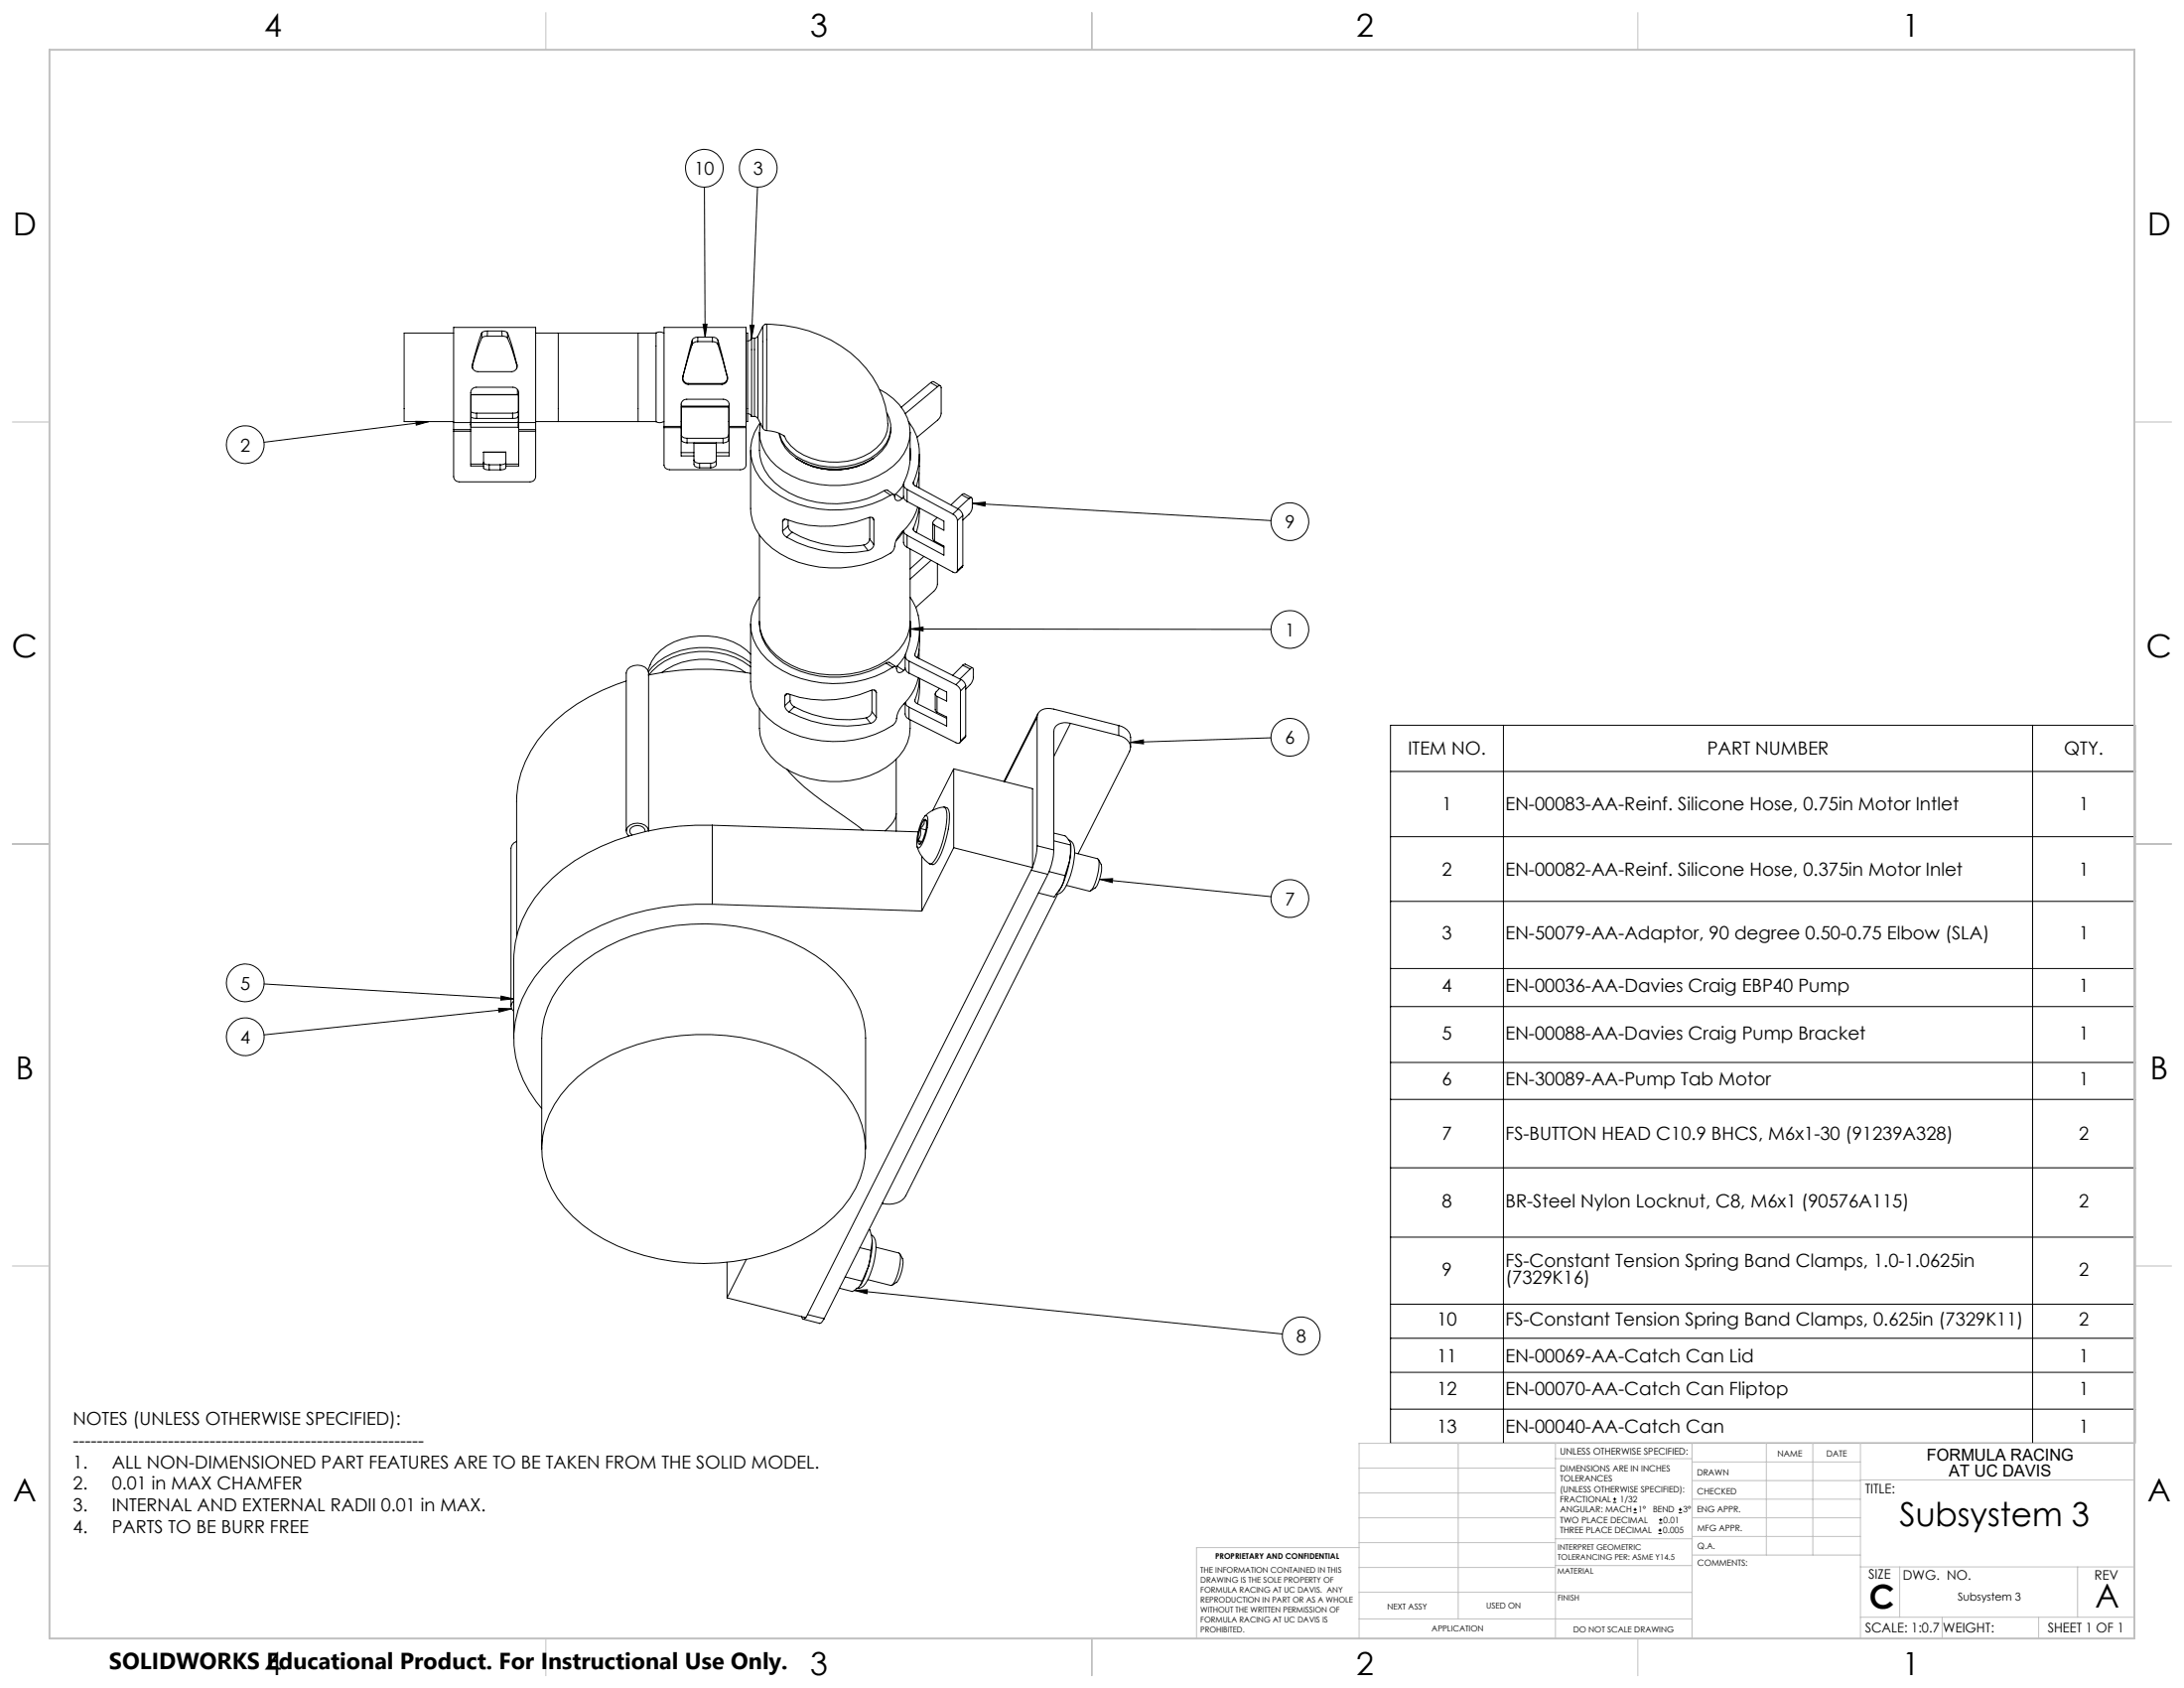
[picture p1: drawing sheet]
<svg xmlns="http://www.w3.org/2000/svg" width="559mm" height="432mm" viewBox="0 0 559 432" stroke-linecap="round" stroke-linejoin="round" font-family="sans-serif">
<g fill="none" stroke="#000" stroke-width=".25">
<path d="M180.2 47.9l.2 38.4M193.8 47.9l-1.5 38.6M116.1 85.2h-12.7v22.6h12.7M120.8 93.3a1.42 1.42 0 0 0 1.4 1.8h8.7a1.44 1.44 0 0 0 1.4-1.8M120.8 93.3l.1 .2M120.9 93.5l.1 .8M123.3 85.2l-2.5 8.1M123.3 86.5l-2.4 7M123.3 85.2v1.3M124.7 86a1.53 1.53 0 0 0-1.4 .5M124.7 86h3.7M124.7 84.7l-.9 .1-.5 .4"/>
<path d="M124.7 84.7v1.3M124.7 84.7h3.7M128.4 84.7l.9 .1 .6 .4M128.4 84.7v1.3M128.4 86a1.53 1.53 0 0 1 1.5 .5M129.9 85.2l.9 2.5 1.5 5.6M129.9 86.5l1.3 3.4 1 3.6M129.9 85.2v1.3M132.2 93.5v.8M132.3 93.3l-.1 .2M132.4 99.7v1.2M142.8 85.2v22.6"/>
<path d="M163.3 85.2v22.6M167.9 85.2a2.25 2.25 0 0 1 2 0M167.9 85.2v22.7M167.9 85.2h-30.8M174.7 96.5a1.44 1.44 0 0 0 1.4 1.8M174.7 96.3a1.45 1.45 0 0 0 1.4 1.8M174.7 96.3v.2M176.1 98.3h8.6M176.1 98.1v.2M176.1 98.1h8.6M177.1 88.1l-2.4 8.2M177.1 87l-2.4 9.5"/>
<path d="M177.1 87v1.1M178.5 87.4a1.52 1.52 0 0 0-1.4 .7M178.5 87.4h3.8M178.5 86.3a1.34 1.34 0 0 0-1.4 .7M178.5 86.3v1.1M178.5 86.3h3.7M179.9 82.9h1l-.5 3.4zM182.2 86.3a1.38 1.38 0 0 1 1.5 .7M182.2 86.3l.1 1.1M182.3 87.4a1.43 1.43 0 0 1 1.4 .7M183.7 87l2.4 9.5M183.7 88.1l2.4 8.2"/>
<path d="M183.7 87v1.1M184.7 98.1v.2M186.1 96.3a1.44 1.44 0 0 1-1.4 1.8M186.1 96.3v.2M186.1 96.5a1.46 1.46 0 0 1-1.4 1.8M190.9 85.2h.4v22.6h-.4M191.9 83.2h1l-.6 3.3zM192.3 86.5a1.09 1.09 0 0 1-1 .7M192.3 86.5v20M192.3 86.5h.7M193 86.5v20M193.9 86l-.5 .4-.4 .1"/>
<path d="M193.9 86v21.1M195.2 83.5l-1.3 2.5M195.8 82.9a34.9 34.9 0 0 1 23.9 9.2 24.3 24.3 0 0 1 7.5 16.5M225.2 99.7a13.1 13.1 0 0 1 7.7 10.9M238.1 97.9l.7-.3 1.8 1.1M238.1 97.9l-7.5 6.3M238.1 97.9l1.8 1M239.9 98.9a.48 .48 0 0 1 .6-.3 .48 .48 0 0 1 .3 .6v6.5a2.5 2.5 0 0 1-.9 1.8l-5.3 4.4M239.9 98.9l-8.3 6.9M106.4 107.8h3.3l-3.2 1zM109.7 107.8l-42.1 5.3M116.1 108.1v-24.4h21v24.4"/>
<path d="M116.1 108.1v1.8M116.1 110.3v11.6a1.39 1.39 0 0 0 1.4 1.4h18.1a1.39 1.39 0 0 0 1.5-1.4v-11.6M116.1 109.9v.4M116.1 109.9h4.3M116.1 108.1h4.3M116.1 110.3h4.3M120.4 108.5l.1 .3M120.4 108.1v-7.6a1.36 1.36 0 0 1 1.5-1.4h9.4a1.48 1.48 0 0 1 1.4 1.4v7.6M120.4 108.1v1.8M120.4 109.9v.4M120.4 107.8h.1M120.4 110.3v8.9h3.3"/>
<path d="M120.4 118.7h3.3M120.5 106.6a1.56 1.56 0 0 0 1.5 .4M120.5 105.2a1.56 1.56 0 0 0 1.5 .5M120.5 108.1v1.2h12.1v-1.2M120.5 106.6v1.5M120.5 101h12.1M120.5 108.1h12.1M122 107h9.2M122 105.7v1.3M122 105.7h9.2M123.7 118.4a1.35 1.35 0 0 0 1.5 .5M123.7 115.7h5.7"/>
<path d="M125.2 118.9v1.3M125.2 118.9h2.8M128 118.9v1.3M129.4 115.7l-5.7-.1v4.1a1.35 1.35 0 0 0 1.5 .5M129.4 115.7v4a1.35 1.35 0 0 1-1.4 .5M129.4 118.4a1.35 1.35 0 0 1-1.4 .5M129.4 118.7h3.3M131.2 105.7v1.3M132.6 106.6a1.56 1.56 0 0 1-1.4 .4M132.6 105.2a1.56 1.56 0 0 1-1.4 .5M132.6 106.6v1.5M132.6 101l-12.1-.1v5.7"/>
<path d="M132.6 107.8h.1M132.6 101v5.6M132.7 108.6l-.1 .2M132.7 108.1v1.8M132.7 109.9v.4M132.7 109.9h4.4M132.7 108.1h4.4M132.7 110.3h4.4M132.7 110.3v8.9h-3.3M137.1 108.1v1.8M137.1 109.9v.4M137.1 107.8l30.8 .1"/>
<path d="M169.9 107.8l-.4 .2a1.89 1.89 0 0 1-1.6-.1M169.9 109.1v-25.4h21v25.4M169.9 109.1v.3M169.9 109.4v9.6a1.35 1.35 0 0 0 1.5 1.2h18a1.34 1.34 0 0 0 1.5-1.2v-9.6M169.9 109.4h4.4M169.9 109.1h4.4M174.3 109.1v-5.7a1.38 1.38 0 0 1 1.4-1.3h9.4a1.42 1.42 0 0 1 1.4 1.3v5.7M174.3 109.1v.3M174.3 107.8h.1M174.3 109.4v7.2h3.3M174.3 115.8h3.3M174.3 104.1v8.4a1.3 1.3 0 0 0 1.5 .8"/>
<path d="M174.3 111.3a1.3 1.3 0 0 0 1.5 .8M174.3 104.1v-.2h12.1v.2M174.3 104.1h12.1M175.8 113.3h9.2M175.8 112.1v1.2M175.8 112.1h9.2M177.6 113.4v5.4a1.34 1.34 0 0 0 1.4 .9M177.6 117.7a1.27 1.27 0 0 0 1.4 .8M177.6 113.3v.1M177.6 113.4h5.7M179 119.7h2.8M179 118.5v1.2"/>
<path d="M179 118.5h2.8M181.8 118.5v1.2M183.3 113.4v5.4a1.34 1.34 0 0 1-1.5 .9M183.3 117.7a1.27 1.27 0 0 1-1.5 .8M183.3 113.3v.1M183.3 115.8h3.2M185 112.1v1.2M186.4 104.1v8.4a1.3 1.3 0 0 1-1.4 .8M186.4 111.3a1.3 1.3 0 0 1-1.4 .8M186.4 107.8h.1M186.5 109.1v.3M186.5 109.4h4.4"/>
<path d="M186.5 109.1h4.4M186.5 109.4v7.2h-3.2M190.9 109.1v.3M191.3 105.8a1.09 1.09 0 0 1 1 .7M192.1 115.2v14.9a12.8 12.8 0 0 0 5.5 10.2 28.1 28.1 0 0 0 28 2.4l2.3-1.2a2.23 2.23 0 0 0 1-1.7M192.3 106.5h.7M193 106.5l.4 .1 .5 .5M193.9 107.1l1.3 2.5M194.3 110.6v4.6a11.9 11.9 0 0 0 5.7 9.6 25.3 25.3 0 0 0 26.2 .8M194.4 108.2a11.6 11.6 0 0 0 1.5 15.7 26 26 0 0 0 22 6.3 26.9 26.9 0 0 0 10-3.5M194.6 108.4a11.4 11.4 0 0 0 5.8 12.1 25.1 25.1 0 0 0 28.2-1.3 11.7 11.7 0 0 0 4.3-8.6M195.2 109.5l.5 .5 .4 .1"/>
<path d="M195.2 109.5v-26l.4-.5 .6-.1-.1 27.2M196.1 110.1h.1a7.8 7.8 0 0 1 4.5 1.4h-.1M203.7 117.2a17.8 17.8 0 0 0 19.8 0M227 105.7a7.9 7.9 0 0 1-2.7 10.4 18.3 18.3 0 0 1-22.2-.7l-1.2-1.3-.9-1.5-.5-1.6M227.2 108.3v.4M227.2 108.7a9.4 9.4 0 0 1-6.3 8 18.1 18.1 0 0 1-17-1.3l-1.5-1.3-1.2-1.4-.5-1.2M227.9 109.4a9 9 0 0 1-5.2 8.3 19.1 19.1 0 0 1-19-.5 9.3 9.3 0 0 1-4.3-6.3M232.5 107.9a14.7 14.7 0 0 1 1.7 14.3l-.5 1.2M232.9 114.7a17.9 17.9 0 0 1-1.7 9.2l.2 .7 .7 .6M232.9 110.6v7.2M235.2 116.2a21.3 21.3 0 0 1-.7 8.2M125.2 120.2h2.8"/>
<path d="M194.3 136.9v22.7a12.5 12.5 0 0 0 6.1 10 25.5 25.5 0 0 0 26.3 0M200.2 135.9v.1a1.98 1.98 0 0 0 1.1 1.4M200.2 133.3v2.6M200.8 132.8l-.6 .5M201.3 137.4a30.8 30.8 0 0 0 20.8 3.5M201.6 134.6l.3 .8 .8 .7M201.6 134.6l-1.4 1.3M201.6 133v1.6M202.7 136.1a27.8 27.8 0 0 0 18.3 3.3M202.7 136.1l-1.4 1.3M221 139.4l1.1 1.5M222.5 137.9a1.82 1.82 0 0 1-1.5 1.5"/>
<path d="M222.5 137.9l1.1 1.4M222.5 132.4v5.5M223.1 132.4l.5 .6M223.6 139.3a1.79 1.79 0 0 1-1.5 1.6M223.6 133a.89 .89 0 0 0-1.5-.5 29.3 29.3 0 0 1-21.3 .3l-.5 .3-.1 .2M223.6 133v6.3M226.2 125.6l.7-.3 1.8 1.2M226.2 125.6l1.7 1.1M227.9 126.7a.64 .64 0 0 1 .9 0l.1 .3a.93 .93 0 0 0 .8 1.1l.5-.1 .6-.4M228.9 139.7v.1M229.2 126.4l-.4 .3M229.2 126.4l1.6 1.2"/>
<path d="M231.2 123.9l-2 2.5M231.2 123.9v3.3l.4 .7 .5 .4M231.2 136l-1.9 2.3M231.2 127.2l-.4 .4M232.1 136.9l-.7-.5-.2-.7v3.3l.4 .7 .5 .3M232.1 125.2l11.7 6.3M232.1 125.2v3.1M232.1 136.9v3.1M232.1 136.9l9.4 5.1v-2.3l-2.4-1.3M232.1 128.3l9.4 5v2.3l-2.4-1.2M233.7 123.4a.66 .66 0 0 0 .4 .8l11.1 6M233.7 135.1a.71 .71 0 0 0 .4 .9l7.4 4"/>
<path d="M233.7 123.4v.5M233.7 135.1v.5M234.8 129.7a14.4 14.4 0 0 1-4.4 6.8 5.4 5.4 0 0 0-1.5 3.2M235.1 129.9l-.5 2.8-.9 2.4M235.2 120.9v3.9M235.2 130l-.1 3.3-.6 2.9M238.7 133.7v4.1l.4 .6M239.1 134.4v4M239.8 132.4l-.9 .8a.68 .68 0 0 0 .2 1.2M243.8 131.5a2.29 2.29 0 0 1 1.2 1.6M245 133.1v12.8M245.2 130.2a2.27 2.27 0 0 1 1.1 1.7"/>
<path d="M245.2 130.2l-1.4 1.3M246.1 126.6l.6-.3 1.9 1M246.1 126.6l-2.8 2.6M246.1 126.6l1.8 1M246.3 131.9l-1.3 1.2M246.3 131.9v12.7M247.9 127.6a.45 .45 0 0 1 .5-.3 .45 .45 0 0 1 .4 .5l-.2 2.7-.5 .9-1.8 1.6M247.9 127.6l-2.8 2.6M248.8 128.8l3.3-.4-.1 1.1zM248.8 128.8l76.4 4.4M192.1 159.6v14.8a13.2 13.2 0 0 0 6 10.6 28.1 28.1 0 0 0 30.6 .2l.6-.7a6.6 6.6 0 0 1 1.9-4.4 13 13 0 0 0 3.8-6.7M194.3 152.8a11.7 11.7 0 0 0 2 15.9 26.6 26.6 0 0 0 22.4 5.7 24.8 24.8 0 0 0 9.7-3.7"/>
<path d="M194.3 159a12.4 12.4 0 0 0 6.1 10 25.4 25.4 0 0 0 26.4 0 12.3 12.3 0 0 0 6.1-10M232.1 140l11.7 6.3a.67 .67 0 0 0 .7 .2 .67 .67 0 0 0 .5-.6M232.9 152.8a15.5 15.5 0 0 1 1.6 13.3l-.4 1.2M232.9 158.9a18 18 0 0 1-1.3 9l.3 .7 .7 .5M232.9 140.4v22.5M236.4 142.3l-3.5 3.2M238.2 143.3l-5.3 4.8M239.9 144.2v5.2l-.3 1-.7 .8-4.6 4.2M246.3 144.6v.4l-1.5 1.4M246.3 144.6l-1.3 1.3M160.2 174.2a44.9 44.9 0 0 0-22.7 15.2 26.1 26.1 0 0 0-5.3 15.6v34.5M169.4 172a18.5 18.5 0 0 1 21.3 0"/>
<path d="M192.1 172.3a66.7 66.7 0 0 0-26.2 .4M192.1 170.6a20.3 20.3 0 0 0-23.8-.2l-2.2 2.2M192.1 169.5a20.4 20.4 0 0 0-23.8-.2l-1.5 1.4-.9 1.1M192.1 167.4a17.5 17.5 0 0 0-17.6-3.9 11.9 11.9 0 0 0-8.7 8M200.8 178v2.6M201.4 177.5l-.6 .5M202.1 179.2l.3 .8 .8 .8M202.1 179.2l-1.3 1.4M202.1 177.7v1.5M223.1 176.5v5.6M223.7 176.5l.5 .6M224.2 177.1a.85 .85 0 0 0-.5-.7 .85 .85 0 0 0-.9 .2 29.3 29.3 0 0 1-21.4 .9l-.4 .1-.2 .4"/>
<path d="M224.2 177.1v6.4M226.7 169.6l1.7 1.1M227.5 169.5l-.8 .1M227.5 169.4l1.7 1.1M228.4 170.7a.63 .63 0 0 1 .9 0l.1 .3a.92 .92 0 0 0 .7 1.1l1.1-.6M229.6 170.4l-.3 .2M229.6 170.4l1.6 1.1M231.6 167.6l-2 2.8M231.6 167.8v3.4l.5 .6 .5 .4M231.6 171.1l-.4 .4M232.6 169.1l12 6.1M232.6 169.1v3.1"/>
<path d="M232.6 172.2l9.6 4.8v2.4l-2.5-1.2M232.9 160.9l3.3-.5v1zM232.9 160.9l92.3 .1M232.9 161.9v.6M234.1 167.3v.3l.4 .5 11.4 5.7M234.1 179v.4l.4 .5 7.7 3.9M234.1 167.3v.4M234.1 179v.5M235.2 166.1v2.4M235.3 173.6l-.5 3-.7 2.4M235.3 160.9l-.1 4.6-.4 2.7M235.3 173.6l-.1 3.6-.4 2.8"/>
<path d="M239.3 177.5v4.1l.4 .6M239.7 178.2v4M240.4 176.1l-.9 .9a.66 .66 0 0 0 .2 1.2M244.6 175.2a2.13 2.13 0 0 1 1.1 1.6M245.7 176.8v12.7M245.9 173.8a2.09 2.09 0 0 1 1.2 1.6M245.9 173.8l-1.3 1.4M246.3 170.2l.7-.3 1.8 1M246.3 170.2l-2.5 2.6M246.3 170.2l1.9 .9M247.1 175.4l-1.4 1.4M247.1 175.4v12.8"/>
<path d="M248.2 171.1l.5-.3 .3 .2v2.7l-.5 1.1-1.4 1.5M248.2 171.1l-2.6 2.6M194.3 181.3v5a12.3 12.3 0 0 0 6.1 10 25.4 25.4 0 0 0 26.4 0 12.4 12.4 0 0 0 6.1-12.2M200.8 180.6v.1a2.16 2.16 0 0 0 1.1 1.4M201.3 196.7a52.8 52.8 0 0 0 12.2 10.4l7.3 5.2M201.9 182.1a30.8 30.8 0 0 0 20.9 2.9M203.2 180.8a28 28 0 0 0 18.4 2.8M203.2 180.8l-1.3 1.3M221.6 183.6l1.2 1.4M223.1 182.1a1.92 1.92 0 0 1-1.5 1.5M223.1 182.1l1.1 1.4M224.2 183.5a1.88 1.88 0 0 1-1.4 1.5"/>
<path d="M229.3 194.2v18.4M232.6 184l12 6a.67 .67 0 0 0 .7 .2 .67 .67 0 0 0 .4-.7M232.6 180.9l-.7-.6-.3-.6v3.2l.5 .7 .5 .4M232.6 180.9v3.1M232.6 180.9l9.6 4.8v-2.3l-2.5-1.2M244 196.7l20.2 5.1v20.1M244 196.7v20.2M244 196.7l-5.3 10.6M247.1 188.2l-.1 .4-1.4 1.4M247.1 188.2l-1.4 1.3M265.4 183.5a2.6 2.6 0 0 1 3.4-2.2l17.4 4.3M265.4 183.5v32.9"/>
<path d="M265.4 183.5l-8.3 16.5M265.6 182.6l-8.7 17.3M273.9 185a3.4 3.4 0 0 0-4.2 1.5l-.1 30.9M273.9 185l12.3 3.1M273.9 185l-4.3 8.5M286.2 188.1a3.1 3.1 0 0 1 2.8 4.1l-13.2 26.2M286.2 185.6a3.5 3.5 0 0 1 3.1 3v2.6M286.2 185.6v2.5M289.3 189.9l3.3-.6v1zM325.2 188.7l-35.9 1.2M355.8 185.5h190.5v183.6h-190.5zM355.8 197.3h190.5"/>
<path d="M384.7 185.5v183.6M520.1 185.5v183.6M132.2 215.2a2.02 2.02 0 0 0-1.5 1.8v40.4M165.1 212.7a2.04 2.04 0 0 0-2-1.6 2.04 2.04 0 0 0-2 1.5l.2 .5 .4 .5M165.9 212.5v-40.3a2.75 2.75 0 0 0-3.8-1.9 2.11 2.11 0 0 0-1.9 1.9v40.4M165.9 212.6a2.36 2.36 0 0 0-2.8-2 2.43 2.43 0 0 0-2.8 2.4l.6 .9M182.2 211.1a62.1 62.1 0 0 0-35.1 9.1 34.5 34.5 0 0 0-14.6 18l-.7 3-.3 3-.1 21.4M182.2 211.1v20.2M182.2 211.1l52.7 1.7M229.3 208.2a6.8 6.8 0 0 1-2.8 4.3M234.9 215l.1 .9h.4M234.9 215l.6 .5 .1 .3-.2 .1"/>
<path d="M234.9 215l1 .3M235.4 211.9l-.5 3.1M235.4 211.9a3.1 3.1 0 0 1-.5 3.1M235.4 211.9l1.5 .4M235.9 219.1v13.9M236.5 209.7l.1-.1a.86 .86 0 0 1 .5 1.3l-.2 1.5-.5 1.6-1 1.9M236.5 209.7l-.4 .5-.7 1.7M236.5 209.7l.5 .3M236.5 209.7l-.1 1-1 1.2M236.6 208.8a8 8 0 0 1 4.8-2.4l.4 .2a10.7 10.7 0 0 1-.2 6.9 16.7 16.7 0 0 1-3.1 7.3l-.4 .2a7.3 7.3 0 0 1-3.5-4.5M236.8 208.7l.3-.1a8.3 8.3 0 0 1-.5 5.6 4.6 4.6 0 0 1-1.6 2.8l-.3-.2a11.4 11.4 0 0 1 2.1-8.1zM241.6 206.4l.7 .2a2.49 2.49 0 0 1 .6 2.6 25.3 25.3 0 0 1-3.2 11.2l-.9 .8-.9-.2"/>
<path d="M244 216.9l-8.1 16.1M244 216.9l20.2 5M265.4 216.4l-.3 2.3-.9 3.1M265.4 216.4l4.2 1M269.6 213.1l2.9 .7a2.7 2.7 0 0 1 1.4 2.3M269.6 217.4a17.1 17.1 0 0 1-1.5 6.3M269.6 215.1l4.3 1M273.3 214.8a2.29 2.29 0 0 1 1.7 2.7 19.1 19.1 0 0 1-3.2 10.5l-1 .7h-.5M273.9 216.1l-.2 4.1M273.9 215.7l.1 2-.3 2.5M275 218.2l5.8 1.5a3.2 3.2 0 0 1 .3 2.8l-.3 1.2a8.3 8.3 0 0 1-1.9 4.3l-6-1.5M281.1 219.9a3.8 3.8 0 0 1 .5 3.9 6.9 6.9 0 0 1-1.4 3.3l-1.2 .8"/>
<path d="M355.8 214h190.5M182.2 231.3a59.7 59.7 0 0 0-38.1 11.2 30.2 30.2 0 0 0-12.6 21.9 26.9 26.9 0 0 0 7.1 19.2M182.2 231.3l53.7 1.7M263.9 222.6l4.2 1.1M264.2 221.9l-58 115.2-20.2-5.1M268.1 223.7l-57.2 113.6M268.4 223l4.1 1M270.7 228.7l-39 77.2a5.2 5.2 0 0 1-6 1.9M271.6 226.8l-.8 1.3M271.6 226.8l-1.9 2.6-4-1M272.5 224l-.9 2.8M273.7 220.2a26.5 26.5 0 0 1-2.1 6.6"/>
<path d="M273.7 220.2l-1.2 3.8M281.3 224.9l3.4-.1-.1 1zM281.3 224.9l43.9 4.5M355.8 230.6h190.5M67.6 251.7l63.8 3.8M127.6 257.9l3.3 .2-3.2 .8zM128.2 254.8l3.2 .7-3.3 .3zM130.9 258.1l-63.3 6.6M131.4 256a1.63 1.63 0 0 0 0 2.7M355.8 247.8h190.5M355.8 257.5h190.5M145.5 277.7a44.2 44.2 0 0 1 24.9-12.3 54.6 54.6 0 0 1 36.4 6.2 29.8 29.8 0 0 1 13.7 16.2 22.1 22.1 0 0 1-4.9 21.2 42.6 42.6 0 0 1-24.1 13.1 55.6 55.6 0 0 1-36.8-5 31.5 31.5 0 0 1-14.7-15.7 21.8 21.8 0 0 1 3.5-21.3z"/>
<path d="M355.8 271.8h190.5M138.6 293.9v-28.3a23.9 23.9 0 0 1 8.4-17.6 46.8 46.8 0 0 1 25.9-11.3 53.7 53.7 0 0 1 35.8 7.8 28.3 28.3 0 0 1 12.3 16.7l.5 4.4v28.3M355.8 281.2h190.5M355.8 298.7h190.5M220 319.2l2.8 .7M222.3 314.6h.3l.6 2.8M222.8 319.9l-.6 4M222.9 315.9a2.61 2.61 0 0 1 1.2 2.5 18.5 18.5 0 0 1-3.2 10.6 1.88 1.88 0 0 1-1.9 .5M223.2 317.4a21.4 21.4 0 0 1-1 6.5M223.2 317.4l-.4 2.5M224.1 319.1l6.1 1.6a11.3 11.3 0 0 1-2.1 8.1l-6.1-1.5M355.8 316.5h190.5"/>
<path d="M186 322.9v9.1M191 322.2l-5 9.8M205.1 336.8a.51 .51 0 0 0 .6 .6l.4-.4M206.6 336.3l4.3 1M210.9 337.3a1.71 1.71 0 0 1-1.2 1.2l-4.2-1.1M216.2 326.6l4.4 1.1M218.6 330.1l3.3-.2-.1 1zM218.6 330.1l109.5 11.1M220.6 327.7a4 4 0 0 1-2.5 2.7l-3.3-.9M222.2 323.9a15.6 15.6 0 0 1-2.1 4.9M222.2 323.9l-1.6 3.8M230.2 320.7a3.4 3.4 0 0 1 .8 3.2l-.2 1a5.1 5.1 0 0 1-2.6 3.9"/>
<path d="M355.8 333.6h190.5M355.8 342.3h190.5M355.8 351h190.5M355.8 360.5h190.5M412.7 384.3h.9M412.7 383.5h.9M413.1 383.1v.8M418 387h.8M418 386.2h.8M418.4 385.7v.9M424.3 392.3h.9M424.3 391.4h.9"/>
<path d="M424.5 389.6h.8M424.5 388.8h.8M424.7 391v.9M424.9 388.4v.8M429.5 387h.9M429.5 386.2h.9M429.9 385.7v.9"/>
<circle cx="180.2" cy="43.1" r="4.8"/>
<circle cx="194" cy="43.1" r="4.8"/>
<circle cx="62.8" cy="113.8" r="4.8"/>
<circle cx="330" cy="133.4" r="4.8"/>
<circle cx="330" cy="161" r="4.8"/>
<circle cx="330" cy="188.6" r="4.8"/>
<circle cx="330" cy="229.8" r="4.8"/>
<circle cx="62.7" cy="251.4" r="4.8"/>
<circle cx="62.8" cy="265.2" r="4.8"/>
<circle cx="332.9" cy="341.7" r="4.8"/>
</g>
<g fill="none" stroke="#c0c0c0" stroke-width=".25">
<path d="M139.7 3.2v9.5M279.4 3.2v9.5M419.1 3.2v9.5M3.1 107.9h9.6M546.1 107.9h9.5M3.1 215.9h9.6M546.1 215.9h9.5M3.1 323.8h9.6M546.1 323.8h9.5M347.7 375.6h50.3M373.1 369.2v44.9M398 369.2v49.9"/>
<path d="M398 373.1h34.9M432.9 369.2v49.9M432.9 378.7h43.1M432.9 374h43.1M451.9 369.2v28.6M463.8 369.2v28.6M476 369.2v49.9M476 378.6h70.1M546.1 369.2h-198.4v49.9M347.7 394.6h50.3M347.7 388.3h50.3M347.7 381.9h50.3"/>
<path d="M347.7 395.9h-41.6v23.2M398 393.6h35M432.9 383.5h43.1M432.9 388.3h43.1M432.9 393h43.1M433 397.8h43M139.7 419.1v9.6M279.4 419.1v9.6M347.7 414.1h85.2M347.7 401h50.3M347.7 407.3h50.3M398 407.4h34.9"/>
<path d="M398 400.5h35M419.1 419.1v9.6M476 413.7h70.1M476 400.8h70.1M486.1 400.8v12.9M496.9 413.7v5.4M521.6 413.7v5.4M531.6 400.8v12.9"/>
</g>
<path d="M12.7 12.7h533.4v406.4h-533.4z" fill="none" stroke="#c0c0c0" stroke-width=".5"/>
<path d="M179.9 82.9h1l-.5 3.4zM191.9 83.2h1l-.6 3.3zM248.8 128.8l3.3-.4-.1 1.1zM232.9 160.9l3.3-.5v1zM289.3 189.9l3.3-.6v1zM281.3 224.9l3.4-.1-.1 1zM218.6 330.1l3.3-.2-.1 1zM127.6 257.9l3.3 .2-3.2 .8zM128.2 254.8l3.2 .7-3.3 .3zM106.4 107.8h3.3l-3.2 1z" fill="#000"/>
<g font-size="8.5">
<text x="486" y="390.4">Subsystem 3</text>
<text x="478.3" y="411.4">C</text>
<text x="536.1" y="411.3">A</text>
</g>
<g font-size="8.1">
<text x="67.6" y="9.3">4</text>
<text x="207.3" y="9.3">3</text>
<text x="347" y="9.3">2</text>
<text x="486.7" y="9.3">1</text>
<text x="3.3" y="60.1">D</text>
<text x="549.4" y="60.1">D</text>
<text x="3" y="168">C</text>
<text x="549.1" y="168">C</text>
<text x="4" y="276">B</text>
<text x="550.1" y="276">B</text>
<text x="3.3" y="383.9">A</text>
<text x="549.4" y="383.9">A</text>
<text x="67.6" y="428.4">4</text>
<text x="207.3" y="428.4">3</text>
<text x="347" y="428.4">2</text>
<text x="486.7" y="428.4">1</text>
</g>
<text font-size="5.9" x="27.9" y="427">SOLIDWORKS Educational Product. For Instructional Use Only.</text>
<g font-size="4.7">
<text x="360.3" y="193.1">ITEM NO.</text>
<text x="436.8" y="193.1">PART NUMBER</text>
<text x="528.1" y="193.1">QTY.</text>
<text x="369" y="207.4">1</text>
<text x="385.2" y="207.4">EN-00083-AA-Reinf. Silicone Hose, 0.75in Motor Intlet</text>
<text x="531.9" y="207.4">1</text>
<text x="369" y="224">2</text>
<text x="385.2" y="224">EN-00082-AA-Reinf. Silicone Hose, 0.375in Motor Inlet</text>
<text x="531.9" y="224">1</text>
<text x="369" y="240.4">3</text>
<text x="385.2" y="240.4">EN-50079-AA-Adaptor, 90 degree 0.50-0.75 Elbow (SLA)</text>
<text x="531.9" y="240.4">1</text>
<text x="369" y="253.9">4</text>
<text x="385.2" y="253.9">EN-00036-AA-Davies Craig EBP40 Pump</text>
<text x="531.9" y="253.9">1</text>
<text x="369" y="265.9">5</text>
<text x="385.2" y="265.9">EN-00088-AA-Davies Craig Pump Bracket</text>
<text x="531.9" y="265.9">1</text>
<text x="369" y="277.7">6</text>
<text x="385.2" y="277.7">EN-30089-AA-Pump Tab Motor</text>
<text x="531.9" y="277.7">1</text>
<text x="369" y="291.6">7</text>
<text x="385.2" y="291.6">FS-BUTTON HEAD C10.9 BHCS, M6x1-30 (91239A328)</text>
<text x="531.9" y="291.6">2</text>
<text x="369" y="308.8">8</text>
<text x="385.2" y="308.8">BR-Steel Nylon Locknut, C8, M6x1 (90576A115)</text>
<text x="531.9" y="308.8">2</text>
<text x="369" y="326.3">9</text>
<text x="385.2" y="324">FS-Constant Tension Spring Band Clamps, 1.0-1.0625in</text>
<text x="385.2" y="328.5">(7329K16)</text>
<text x="531.9" y="326.3">2</text>
<text x="367.7" y="339.2">10</text>
<text x="385.2" y="339.2">FS-Constant Tension Spring Band Clamps, 0.625in (7329K11)</text>
<text x="531.9" y="339.2">2</text>
<text x="367.7" y="348.4">11</text>
<text x="385.2" y="348.4">EN-00069-AA-Catch Can Lid</text>
<text x="531.9" y="348.4">1</text>
<text x="367.7" y="357">12</text>
<text x="385.2" y="357">EN-00070-AA-Catch Can Fliptop</text>
<text x="531.9" y="357">1</text>
<text x="367.7" y="366.5">13</text>
<text x="385.2" y="366.5">EN-00040-AA-Catch Can</text>
<text x="531.9" y="366.5">1</text>
</g>
<g font-size="4.6">
<text x="177.7" y="44.7">10</text>
<text x="192.8" y="44.7">3</text>
<text x="61.5" y="115.4">2</text>
<text x="328.8" y="135.2">9</text>
<text x="328.8" y="162.7">1</text>
<text x="328.8" y="190.3">6</text>
<text x="328.8" y="231.6">7</text>
<text x="61.5" y="253.1">5</text>
<text x="61.5" y="266.9">4</text>
<text x="331.7" y="343.4">8</text>
<text x="18.6" y="364.4">NOTES (UNLESS OTHERWISE SPECIFIED):</text>
<text x="18.6" y="370">-----------------------------------------------------------</text>
<text x="18.6" y="375.5">1.</text>
<text x="28.7" y="375.5">ALL NON-DIMENSIONED PART FEATURES ARE TO BE TAKEN FROM THE SOLID MODEL.</text>
<text x="18.6" y="381.1">2.</text>
<text x="28.7" y="381.1">0.01 in MAX CHAMFER</text>
<text x="18.6" y="386.7">3.</text>
<text x="28.7" y="386.7">INTERNAL AND EXTERNAL RADII 0.01 in MAX.</text>
<text x="18.6" y="392.3">4.</text>
<text x="28.7" y="392.3">PARTS TO BE BURR FREE</text>
</g>
<g font-size="4.2">
<text x="493" y="373.5">FORMULA RACING</text>
<text x="498.7" y="377.8">AT UC DAVIS</text>
</g>
<g font-size="3.4">
<text x="477.2" y="381.9">TITLE:</text>
<text x="478.1" y="404">SIZE</text>
<text x="486.9" y="404">DWG. NO.</text>
<text x="535.9" y="404.1">REV</text>
<text x="477.2" y="417.7">SCALE: 1:0.7</text>
<text x="497.1" y="417.7">WEIGHT:</text>
<text x="523.9" y="417.6">SHEET 1 OF 1</text>
</g>
<text font-size="2.8" x="500.9" y="409.4">Subsystem 3</text>
<text font-size="2.4" x="399.2" y="372.1">UNLESS OTHERWISE SPECIFIED:</text>
<g font-size="2.2">
<text x="399.2" y="376.4">DIMENSIONS ARE IN INCHES</text>
<text x="434.2" y="377.3">DRAWN</text>
<text x="454.8" y="372.5">NAME</text>
<text x="467.3" y="372.6">DATE</text>
<text x="399.2" y="379">TOLERANCES</text>
<text x="399.2" y="381.7">(UNLESS OTHERWISE SPECIFIED):</text>
<text x="434.3" y="382.2">CHECKED</text>
<text x="399.2" y="389.6">TWO PLACE DECIMAL</text>
<text x="399.2" y="384.3">FRACTIONAL</text>
<text x="399.2" y="387">ANGULAR: MACH</text>
<text x="414.5" y="384.3">1/32</text>
<text x="419.1" y="387">1°</text>
<text x="422.9" y="387">BEND</text>
<text x="425.6" y="389.6">0.01</text>
<text x="430.6" y="387">3°</text>
<text x="434.2" y="386.9">ENG APPR.</text>
<text x="399.2" y="392.3">THREE PLACE DECIMAL</text>
<text x="425.5" y="392.3">0.005</text>
<text x="434.3" y="391.6">MFG APPR.</text>
<text x="434.3" y="396.3">Q.A.</text>
<text x="434.3" y="400.5">COMMENTS:</text>
</g>
<g font-size="2.1">
<text x="354.9" y="411.6">NEXT ASSY</text>
<text x="380.3" y="411.6">USED ON</text>
<text x="366.3" y="417.4">APPLICATION</text>
<text x="402.5" y="417.5">DO NOT SCALE DRAWING</text>
</g>
<g font-size="2">
<text x="310.9" y="398.8">PROPRIETARY AND CONFIDENTIAL</text>
<text x="398.6" y="396.5">INTERPRET GEOMETRIC</text>
<text x="398.6" y="399">TOLERANCING PER: ASME Y14.5</text>
<text x="307.2" y="402.4">THE INFORMATION CONTAINED IN THIS</text>
<text x="307.2" y="404.9">DRAWING IS THE SOLE PROPERTY OF</text>
<text x="307.2" y="407.5">FORMULA RACING AT UC DAVIS. ANY</text>
<text x="398.5" y="402.6">MATERIAL</text>
<text x="307.2" y="410">REPRODUCTION IN PART OR AS A WHOLE</text>
<text x="307.2" y="412.5">WITHOUT THE WRITTEN PERMISSION OF</text>
<text x="398.5" y="409.4">FINISH</text>
<text x="307.2" y="415">FORMULA RACING AT UC DAVIS IS</text>
<text x="307.2" y="417.6">PROHIBITED.</text>
</g>
</svg>
